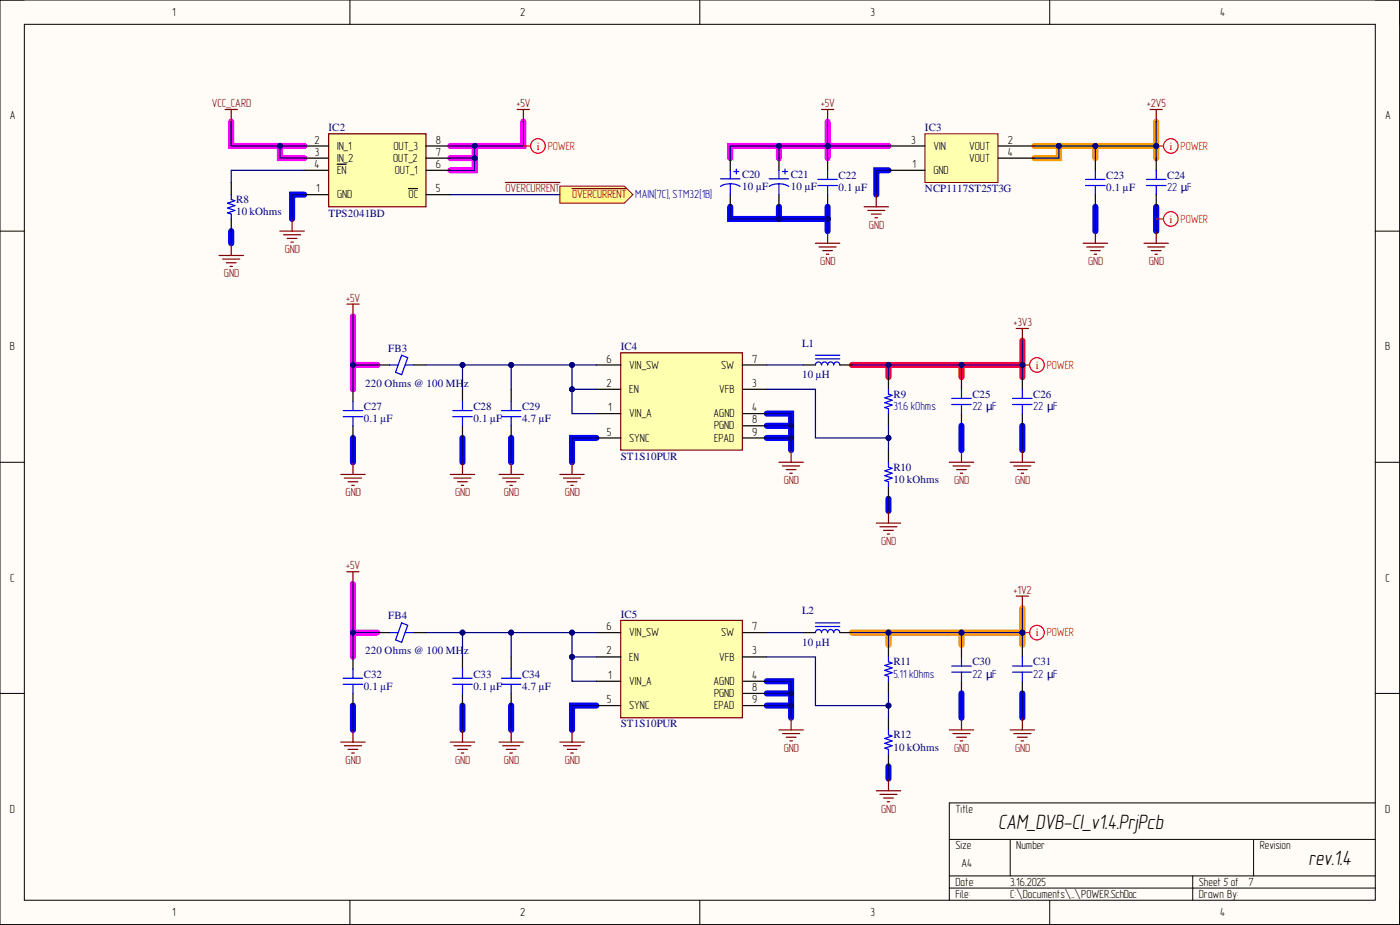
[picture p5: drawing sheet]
<svg xmlns="http://www.w3.org/2000/svg" width="292mm" height="193mm" viewBox="0 0 292 193" stroke-linecap="round" stroke-linejoin="round" font-family="sans-serif">
<path d="M0 0h292v192.9h-292z" fill-rule="evenodd" fill="#fffcf8"/>
<path d="M0 0h292v192.9h-292z" fill="none" stroke="#000" stroke-width=".21"/>
<path d="M5.1 5.1h281.8v182.7h-281.8z" fill-rule="evenodd" fill="#fffcf8"/>
<g fill="none" stroke="#000" stroke-width=".21">
<path d="M0 0h5.1M73 0v5.1M146 0v5.1M219 0v5.1M286.9 0h5.1v5.1M5.1 5.1h281.8v182.7h-281.8zM0 48.2h5.1M286.9 48.2h5.1M0 96.4h5.1M286.9 96.4h5.1M0 144.7h5.1M286.9 144.7h5.1"/>
<path d="M198.1 175.1h88.8M210.8 175.1v7.6M261.6 175.1v7.6M286.9 167.5h-88.8v20.3M73 187.8v5.1M146 187.8v5.1M198.1 182.7h88.8M198.1 185.3h88.8M219 187.8v5.1M248.9 182.7v5.1M292 187.8v5.1"/>
</g>
<g fill="none" stroke="#00f" stroke-width="1.3">
<path d="M185.4 35.5h-2.6v5.1M48.2 48.2v2.6M63.5 40.6h-2.6v5.1M152.4 43.1v2.6h10.1M162.5 43.1v2.6h10.2M172.7 43.1v5.1M228.5 43.1v5.1M241.2 43.1v5.1M73.6 91.4v5M96.5 91.4v5M106.7 91.4v5M124.4 91.4h-5.1v5"/>
<path d="M160 86.3h5.1v7.6M160 88.8h5.1M160 91.4h5.1M200.6 88.8v5.1M213.3 88.8v5.1M185.4 104.1v2.5M73.6 147.2v5.1M96.5 147.2v5.1M106.7 147.2v5.1M124.4 147.2h-5.1v5.1M160 142.1h5.1v7.6M160 144.7h5.1"/>
<path d="M160 147.2h5.1M185.4 159.9v2.5M200.6 144.7v5M213.3 144.7v5"/>
</g>
<path d="M48.2 25.4v5.1h15.3M58.4 30.5v2.5h5.1M94 30.5h5M99 33v2.5h-5M109.2 25.4v5.1h-10.2v2.5h-5M162.5 30.5v2.5M172.7 25.4v5.1h-20.3v2.5M185.4 30.5h-12.7v2.5M73.6 66v10.1h5.1M73.6 76.1v5.1M73.6 121.8v10.2h5.1M73.6 132v5" fill="none" stroke="#f0f" stroke-width="1.3"/>
<path d="M215.8 30.5h5.1v2.5h-5.1M228.5 30.5v2.5M241.2 25.4v5.1h-20.3M241.2 30.5v2.5M185.4 132v2.5M200.6 132v2.5M213.3 126.9v5.1h-35.5M213.3 132v2.5" fill="none" stroke="#f90" stroke-width="1.3"/>
<path d="M185.4 76.1v2.6M200.6 76.1v2.6M213.3 71.1v5h-35.5M213.3 76.1v2.6" fill="none" stroke="#f00" stroke-width="1.3"/>
<g fill="none" stroke="#800000" stroke-width=".25">
<path d="M171.4 22.8h2.5M172.7 22.8v2.6M240 22.8h2.5M241.2 22.8v2.6M180.3 43.1h5.1M181.1 43.9h3.5M181.8 44.7h2M182.6 45.4h.5M182.8 40.6v2.5M72.4 63.4h2.5M73.6 63.4v2.6M212 68.5h2.6"/>
<path d="M213.3 68.5v2.6M71.1 99h5.1M71.9 99.7h3.5M73.6 96.4v2.6M94 99h5M94.7 99.7h3.6M96.5 96.4v2.6M104.1 99h5.1M104.9 99.7h3.5M106.7 96.4v2.6M116.8 99h5.1M117.6 99.7h3.5"/>
<path d="M119.3 96.4v2.6M162.5 96.4h5.1M163.3 97.2h3.5M164 98h2.1M164.8 98.7h.5M165.1 93.9v2.5M198.1 96.4h5M198.8 97.2h3.6M199.6 98h2M200.4 98.7h.5M200.6 93.9v2.5M210.8 96.4h5"/>
<path d="M211.5 97.2h3.6M212.3 98h2M213.1 98.7h.5M213.3 93.9v2.5M72.4 119.3h2.5M72.6 100.5h2.1M73.4 101.3h.5M73.6 119.3v2.5M95.5 100.5h2M96.2 101.3h.5M105.6 100.5h2.1M106.4 101.3h.5"/>
<path d="M118.3 100.5h2.1M119.1 101.3h.5M182.8 109.1h5.1M183.6 109.9h3.5M184.4 110.7h2M185.1 111.4h.5M185.4 106.6v2.5M212 124.4h2.6M213.3 124.4v2.5M71.1 154.8h5.1M71.9 155.6h3.5M72.6 156.3h2.1"/>
<path d="M73.4 157.1h.5M73.6 152.3v2.5M94 154.8h5M94.7 155.6h3.6M95.5 156.3h2M96.2 157.1h.5M96.5 152.3v2.5M104.1 154.8h5.1M104.9 155.6h3.5M105.6 156.3h2.1M106.4 157.1h.5M106.7 152.3v2.5"/>
<path d="M116.8 154.8h5.1M117.6 155.6h3.5M118.3 156.3h2.1M119.1 157.1h.5M119.3 152.3v2.5M162.5 152.3h5.1M163.3 153h3.5M164 153.8h2.1M164.8 154.6h.5M165.1 149.7v2.6M198.1 152.3h5M198.8 153h3.6"/>
<path d="M199.6 153.8h2M200.4 154.6h.5M200.6 149.7v2.6M210.8 152.3h5M211.5 153h3.6M212.3 153.8h2M213.1 154.6h.5M213.3 149.7v2.6M182.8 165h5.1M183.6 165.7h3.5M184.4 166.5h2M185.1 167.2h.5"/>
<path d="M185.4 162.4v2.6"/>
</g>
<g fill="none" stroke="#00f" stroke-width=".25">
<path d="M81.3 76.1h1.7M83.8 74.1l1.3 .5-1.3 3.6-1.3-.5zM84.6 76.1h1.7M170.1 76.1a.63 .63 0 0 1 .7-.6 .63 .63 0 0 1 .6 .6 .63 .63 0 0 1 .6-.6 .63 .63 0 0 1 .7 .6 .63 .63 0 0 1 .6-.6 .63 .63 0 0 1 .6 .6 .63 .63 0 0 1 .7-.6 .63 .63 0 0 1 .6 .6M170.1 74.9h5.1M170.1 74.1h5.1M71.6 85.7h4.1M71.6 86.9h4.1M73.6 83.7v2M73.6 86.9v1.9M94.5 85.7h4M94.5 86.9h4"/>
<path d="M96.5 83.7v2M96.5 86.9v1.9M104.6 85.7h4.1M104.6 86.9h4.1M106.7 83.7v2M106.7 86.9v1.9M185.4 81.2v1l.7 .3-1.5 .5 1.5 .5-1.5 .5 1.5 .5-1.5 .5 .8 .3v1M185.4 96.4v1.1l.7 .2-1.5 .5 1.5 .5-1.5 .5 1.5 .5-1.5 .5 .8 .3v1M198.6 83.1h4M198.6 84.4h4M200.6 81.2v1.9M200.6 84.4v1.9"/>
<path d="M211.3 83.1h4M211.3 84.4h4M213.3 81.2v1.9M213.3 84.4v1.9M73.6 139.6v1.9M81.3 132h1.7M83.8 129.9l1.3 .5-1.3 3.6-1.3-.5zM84.6 132h1.7M96.5 139.6v1.9M106.7 139.6v1.9M170.1 132a.63 .63 0 0 1 .7-.7 .63 .63 0 0 1 .6 .7 .63 .63 0 0 1 .6-.7 .63 .63 0 0 1 .7 .7 .63 .63 0 0 1 .6-.7 .63 .63 0 0 1 .6 .7 .63 .63 0 0 1 .7-.7 .63 .63 0 0 1 .6 .7M170.1 130.7h5.1"/>
<path d="M170.1 129.9h5.1M185.4 137v1.1l.7 .2-1.5 .5 1.5 .5-1.5 .5 1.5 .5-1.5 .6 .8 .2v1M198.6 138.9h4M200.6 137v1.9M211.3 138.9h4M213.3 137v1.9M71.6 141.5h4.1M71.6 142.8h4.1M73.6 142.8v1.9M94.5 141.5h4M94.5 142.8h4M96.5 142.8v1.9"/>
<path d="M104.6 141.5h4.1M104.6 142.8h4.1M106.7 142.8v1.9M185.4 152.3v1l.7 .2-1.5 .5 1.5 .6-1.5 .5 1.5 .5-1.5 .5 .8 .2v1M198.6 140.2h4M200.6 140.2v1.9M211.3 140.2h4M213.3 140.2v1.9"/>
</g>
<g fill="none" stroke="#000" stroke-width=".25">
<path d="M78.7 76.1h2.6M86.3 76.1h2.6M167.6 76.1h2.5M175.2 76.1h2.6M185.4 78.7v2.5M200.6 78.7v2.5M213.3 78.7v2.5M73.6 81.2v2.5M73.6 88.8v2.6M96.5 81.2v2.5M96.5 88.8v2.6M106.7 81.2v2.5"/>
<path d="M106.7 88.8v2.6M185.4 86.3v2.5M185.4 93.9v2.5M200.6 86.3v2.5M213.3 86.3v2.5M185.4 101.5v2.6M73.6 137v2.6M78.7 132h2.6M86.3 132h2.6M96.5 137v2.6M106.7 137v2.6M167.6 132h2.5"/>
<path d="M175.2 132h2.6M185.4 134.5v2.5M200.6 134.5v2.5M213.3 134.5v2.5M73.6 144.7v2.5M96.5 144.7v2.5M106.7 144.7v2.5M185.4 142.1v2.6M185.4 149.7v2.6M185.4 157.3v2.6M200.6 142.1v2.6M213.3 142.1v2.6"/>
</g>
<path d="M193 27.9h15.2v10.2h-15.2z" fill-rule="evenodd" fill="#ffffb0"/>
<path d="M193 27.9h15.2v10.2h-15.2z" fill="none" stroke="#800000" stroke-width=".21"/>
<path d="M172.7 33v2.5M185.4 35.5h7.6M185.4 30.5h7.6M208.2 30.5h7.6M208.2 33h7.6M228.5 33v2.5M241.2 33v2.5M172.7 40.6v2.5M228.5 40.6v2.5M241.2 40.6v2.5" fill="none" stroke="#000" stroke-width=".25"/>
<path d="M170.6 37.4h4.1M170.6 38.7h4.1M172.7 35.5v1.9M172.7 38.7v1.9M226.5 37.4h4.1M226.5 38.7h4.1M228.5 35.5v1.9M228.5 38.7v1.9M239.2 37.4h4.1M239.2 38.7h4.1M241.2 35.5v1.9M241.2 38.7v1.9" fill="none" stroke="#00f" stroke-width=".25"/>
<g fill="none" stroke="#800000" stroke-width=".25">
<path d="M170.1 50.8h5.1M170.9 51.5h3.6M171.7 52.3h2M172.4 53h.5M172.7 48.2v2.6M226 50.8h5.1M226.8 51.5h3.5M227.5 52.3h2.1M228.3 53h.5M228.5 48.2v2.6M238.7 50.8h5.1M239.5 51.5h3.5"/>
<path d="M240.2 52.3h2.1M241 53h.5M241.2 48.2v2.6"/>
</g>
<path d="M68.6 27.9h20.3v15.2h-20.3z" fill-rule="evenodd" fill="#ffffb0"/>
<path d="M68.6 27.9h20.3v15.2h-20.3zM105.5 38.1h11.3M107.9 22.8h2.6M109.2 22.8v2.6M58.4 48.2h5.1M59.2 49h3.5M59.9 49.7h2.1M60.7 50.5h.5M60.9 45.7v2.5" fill="none" stroke="#800000" stroke-width=".25"/>
<path d="M48.2 38.1v2.5M63.5 30.5h5.1M63.5 33h5.1M63.5 35.5h5.1M70.3 34.3h1.9M85.2 39.3h1.9M88.9 30.5h5.1M88.9 33h5.1M88.9 35.5h5.1M48.2 45.7v2.5M63.5 40.6h5.1M88.9 40.6h5.1" fill="none" stroke="#000" stroke-width=".25"/>
<path d="M48.2 40.6v1l.8 .3-1.5 .5 1.5 .5-1.5 .5 1.5 .5-1.5 .5 .7 .3v1" fill="none" stroke="#00f" stroke-width=".25"/>
<path d="M116.8 38.8h13.5l1.7 1.8-1.7 1.8h-13.5z" fill-rule="evenodd" fill="#ffff80"/>
<path d="M116.8 38.8h13.5l1.7 1.8-1.7 1.8h-13.5z" fill="none" stroke="#800000" stroke-width=".21"/>
<path d="M119.3 39.3h11.4" fill="none" stroke="#800000" stroke-width=".25"/>
<path d="M129.5 73.6h25.4v20.3h-25.4z" fill-rule="evenodd" fill="#ffffb0"/>
<path d="M129.5 73.6h25.4v20.3h-25.4z" fill="none" stroke="#800000" stroke-width=".25"/>
<path d="M124.4 76.1h5.1M154.9 76.1h5.1M124.4 86.3h5.1M124.4 81.2h5.1M124.4 91.4h5.1M154.9 86.3h5.1M154.9 81.2h5.1M154.9 91.4h5.1M154.9 88.8h5.1" fill="none" stroke="#000" stroke-width=".25"/>
<path d="M129.5 129.4h25.4v20.3h-25.4z" fill-rule="evenodd" fill="#ffffb0"/>
<path d="M47 22.8h2.5M48.2 22.8v2.6M129.5 129.4h25.4v20.3h-25.4z" fill="none" stroke="#800000" stroke-width=".25"/>
<g fill="none" stroke="#000" stroke-width=".25">
<path d="M152.4 33v2.5M162.5 33v2.5M152.4 40.6v2.5M162.5 40.6v2.5M124.4 137h5.1M124.4 132h5.1M154.9 137h5.1M154.9 132h5.1M124.4 142.1h5.1M124.4 147.2h5.1M154.9 142.1h5.1M154.9 147.2h5.1"/>
<path d="M154.9 144.7h5.1"/>
</g>
<path d="M150.3 38.9a4 4 0 0 1 4.1 0M150.3 37.3h4.1M152.4 35.5v1.8M152.4 38.3v2.3M153.1 35.8h1M153.6 35.3v1M160.5 38.9a4 4 0 0 1 4.1 0M160.5 37.3h4M162.5 35.5v1.8M162.5 38.3v2.3M163.3 35.8h1M163.8 35.3v1" fill="none" stroke="#00f" stroke-width=".25"/>
<path d="M160 144.7h5.1" fill="none" stroke="#000080" stroke-width=".25"/>
<circle cx="165.1" cy="144.7" r=".51" fill="#000080"/>
<circle cx="165.1" cy="144.7" r=".51" fill="none" stroke="#000080" stroke-width=".21"/>
<path d="M160 147.2h5.1" fill="none" stroke="#000080" stroke-width=".25"/>
<circle cx="165.1" cy="147.2" r=".51" fill="#000080"/>
<circle cx="165.1" cy="147.2" r=".51" fill="none" stroke="#000080" stroke-width=".21"/>
<path d="M73.6 121.8v10.2h5.1M124.4 147.2h-5.1v5.1" fill="none" stroke="#000080" stroke-width=".25"/>
<circle cx="73.6" cy="132" r=".51" fill="#000080"/>
<circle cx="73.6" cy="132" r=".51" fill="none" stroke="#000080" stroke-width=".21"/>
<path d="M73.6 132v5" fill="none" stroke="#000080" stroke-width=".25"/>
<circle cx="73.6" cy="132" r=".51" fill="#000080"/>
<circle cx="73.6" cy="132" r=".51" fill="none" stroke="#000080" stroke-width=".21"/>
<path d="M106.7 132v5M73.6 147.2v5.1M96.5 147.2v5.1" fill="none" stroke="#000080" stroke-width=".25"/>
<circle cx="106.7" cy="132" r=".51" fill="#000080"/>
<circle cx="106.7" cy="132" r=".51" fill="none" stroke="#000080" stroke-width=".21"/>
<path d="M96.5 132v5" fill="none" stroke="#000080" stroke-width=".25"/>
<circle cx="96.5" cy="132" r=".51" fill="#000080"/>
<circle cx="96.5" cy="132" r=".51" fill="none" stroke="#000080" stroke-width=".21"/>
<path d="M119.3 137h5.1M106.7 147.2v5.1" fill="none" stroke="#000080" stroke-width=".25"/>
<circle cx="119.3" cy="137" r=".51" fill="#000080"/>
<circle cx="119.3" cy="137" r=".51" fill="none" stroke="#000080" stroke-width=".21"/>
<path d="M160 132h7.6M185.4 132v2.5M185.4 159.9v2.5M200.6 144.7v5M213.3 144.7v5" fill="none" stroke="#000080" stroke-width=".25"/>
<circle cx="185.4" cy="132" r=".51" fill="#000080"/>
<circle cx="185.4" cy="132" r=".51" fill="none" stroke="#000080" stroke-width=".21"/>
<path d="M160 137h10.1v10.2h15.3v-2.5" fill="none" stroke="#000080" stroke-width=".25"/>
<circle cx="185.4" cy="147.2" r=".51" fill="#000080"/>
<circle cx="185.4" cy="147.2" r=".51" fill="none" stroke="#000080" stroke-width=".21"/>
<path d="M185.4 147.2v2.5" fill="none" stroke="#000080" stroke-width=".25"/>
<circle cx="185.4" cy="147.2" r=".51" fill="#000080"/>
<circle cx="185.4" cy="147.2" r=".51" fill="none" stroke="#000080" stroke-width=".21"/>
<path d="M200.6 132v2.5" fill="none" stroke="#000080" stroke-width=".25"/>
<circle cx="200.6" cy="132" r=".51" fill="#000080"/>
<circle cx="200.6" cy="132" r=".51" fill="none" stroke="#000080" stroke-width=".21"/>
<path d="M213.3 132v2.5" fill="none" stroke="#000080" stroke-width=".25"/>
<circle cx="213.3" cy="132" r=".51" fill="#000080"/>
<circle cx="213.3" cy="132" r=".51" fill="none" stroke="#000080" stroke-width=".21"/>
<path d="M160 88.8h5.1" fill="none" stroke="#000080" stroke-width=".25"/>
<circle cx="165.1" cy="88.8" r=".51" fill="#000080"/>
<circle cx="165.1" cy="88.8" r=".51" fill="none" stroke="#000080" stroke-width=".21"/>
<path d="M160 91.4h5.1" fill="none" stroke="#000080" stroke-width=".25"/>
<circle cx="165.1" cy="91.4" r=".51" fill="#000080"/>
<circle cx="165.1" cy="91.4" r=".51" fill="none" stroke="#000080" stroke-width=".21"/>
<path d="M73.6 66v10.1h5.1M124.4 91.4h-5.1v5" fill="none" stroke="#000080" stroke-width=".25"/>
<circle cx="73.6" cy="76.1" r=".51" fill="#000080"/>
<circle cx="73.6" cy="76.1" r=".51" fill="none" stroke="#000080" stroke-width=".21"/>
<path d="M73.6 76.1v5.1" fill="none" stroke="#000080" stroke-width=".25"/>
<circle cx="73.6" cy="76.1" r=".51" fill="#000080"/>
<circle cx="73.6" cy="76.1" r=".51" fill="none" stroke="#000080" stroke-width=".21"/>
<path d="M106.7 76.1v5.1M73.6 91.4v5M96.5 91.4v5" fill="none" stroke="#000080" stroke-width=".25"/>
<circle cx="106.7" cy="76.1" r=".51" fill="#000080"/>
<circle cx="106.7" cy="76.1" r=".51" fill="none" stroke="#000080" stroke-width=".21"/>
<path d="M96.5 76.1v5.1" fill="none" stroke="#000080" stroke-width=".25"/>
<circle cx="96.5" cy="76.1" r=".51" fill="#000080"/>
<circle cx="96.5" cy="76.1" r=".51" fill="none" stroke="#000080" stroke-width=".21"/>
<path d="M106.7 91.4v5M119.3 81.2h5.1" fill="none" stroke="#000080" stroke-width=".25"/>
<circle cx="119.3" cy="81.2" r=".51" fill="#000080"/>
<circle cx="119.3" cy="81.2" r=".51" fill="none" stroke="#000080" stroke-width=".21"/>
<path d="M160 76.1h7.6M185.4 76.1v2.6M200.6 88.8v5.1M213.3 88.8v5.1M185.4 104.1v2.5" fill="none" stroke="#000080" stroke-width=".25"/>
<circle cx="185.4" cy="76.1" r=".51" fill="#000080"/>
<circle cx="185.4" cy="76.1" r=".51" fill="none" stroke="#000080" stroke-width=".21"/>
<path d="M160 81.2h10.1v10.2h15.3v-2.6" fill="none" stroke="#000080" stroke-width=".25"/>
<circle cx="185.4" cy="91.4" r=".51" fill="#000080"/>
<circle cx="185.4" cy="91.4" r=".51" fill="none" stroke="#000080" stroke-width=".21"/>
<path d="M185.4 91.4v2.5" fill="none" stroke="#000080" stroke-width=".25"/>
<circle cx="185.4" cy="91.4" r=".51" fill="#000080"/>
<circle cx="185.4" cy="91.4" r=".51" fill="none" stroke="#000080" stroke-width=".21"/>
<path d="M200.6 76.1v2.6" fill="none" stroke="#000080" stroke-width=".25"/>
<circle cx="200.6" cy="76.1" r=".51" fill="#000080"/>
<circle cx="200.6" cy="76.1" r=".51" fill="none" stroke="#000080" stroke-width=".21"/>
<path d="M213.3 76.1v2.6" fill="none" stroke="#000080" stroke-width=".25"/>
<circle cx="213.3" cy="76.1" r=".51" fill="#000080"/>
<circle cx="213.3" cy="76.1" r=".51" fill="none" stroke="#000080" stroke-width=".21"/>
<path d="M215.8 30.5h5.1v2.5h-5.1" fill="none" stroke="#000080" stroke-width=".25"/>
<circle cx="220.9" cy="30.5" r=".51" fill="#000080"/>
<circle cx="220.9" cy="30.5" r=".51" fill="none" stroke="#000080" stroke-width=".21"/>
<path d="M185.4 35.5h-2.6v5.1M172.7 43.1v5.1M241.2 43.1v5.1" fill="none" stroke="#000080" stroke-width=".25"/>
<circle cx="172.7" cy="45.7" r=".51" fill="#000080"/>
<circle cx="172.7" cy="45.7" r=".51" fill="none" stroke="#000080" stroke-width=".21"/>
<path d="M172.7 25.4v5.1" fill="none" stroke="#000080" stroke-width=".25"/>
<circle cx="172.7" cy="30.5" r=".51" fill="#000080"/>
<circle cx="172.7" cy="30.5" r=".51" fill="none" stroke="#000080" stroke-width=".21"/>
<path d="M241.2 30.5v2.5" fill="none" stroke="#000080" stroke-width=".25"/>
<circle cx="241.2" cy="30.5" r=".51" fill="#000080"/>
<circle cx="241.2" cy="30.5" r=".51" fill="none" stroke="#000080" stroke-width=".21"/>
<path d="M185.4 30.5h-12.7v2.5" fill="none" stroke="#000080" stroke-width=".25"/>
<circle cx="172.7" cy="30.5" r=".51" fill="#000080"/>
<circle cx="172.7" cy="30.5" r=".51" fill="none" stroke="#000080" stroke-width=".21"/>
<path d="M228.5 30.5v2.5M228.5 43.1v5.1" fill="none" stroke="#000080" stroke-width=".25"/>
<circle cx="228.5" cy="30.5" r=".51" fill="#000080"/>
<circle cx="228.5" cy="30.5" r=".51" fill="none" stroke="#000080" stroke-width=".21"/>
<path d="M58.4 30.5v2.5h5.1" fill="none" stroke="#000080" stroke-width=".25"/>
<circle cx="58.4" cy="30.5" r=".51" fill="#000080"/>
<circle cx="58.4" cy="30.5" r=".51" fill="none" stroke="#000080" stroke-width=".21"/>
<path d="M94 30.5h5M63.5 40.6h-2.6v5.1" fill="none" stroke="#000080" stroke-width=".25"/>
<circle cx="99" cy="30.5" r=".51" fill="#000080"/>
<circle cx="99" cy="30.5" r=".51" fill="none" stroke="#000080" stroke-width=".21"/>
<path d="M99 33v2.5h-5" fill="none" stroke="#000080" stroke-width=".25"/>
<circle cx="99" cy="33" r=".51" fill="#000080"/>
<circle cx="99" cy="33" r=".51" fill="none" stroke="#000080" stroke-width=".21"/>
<path d="M109.2 25.4v5.1h-10.2v2.5h-5M94 40.6h22.8" fill="none" stroke="#000080" stroke-width=".25"/>
<circle cx="99" cy="33" r=".51" fill="#000080"/>
<circle cx="99" cy="33" r=".51" fill="none" stroke="#000080" stroke-width=".21"/>
<circle cx="99" cy="30.5" r=".51" fill="#000080"/>
<circle cx="99" cy="30.5" r=".51" fill="none" stroke="#000080" stroke-width=".21"/>
<path d="M88.9 132h35.5" fill="none" stroke="#000080" stroke-width=".25"/>
<circle cx="96.5" cy="132" r=".51" fill="#000080"/>
<circle cx="96.5" cy="132" r=".51" fill="none" stroke="#000080" stroke-width=".21"/>
<circle cx="106.7" cy="132" r=".51" fill="#000080"/>
<circle cx="106.7" cy="132" r=".51" fill="none" stroke="#000080" stroke-width=".21"/>
<circle cx="119.3" cy="132" r=".51" fill="#000080"/>
<circle cx="119.3" cy="132" r=".51" fill="none" stroke="#000080" stroke-width=".21"/>
<path d="M119.3 132v10.1h5.1" fill="none" stroke="#000080" stroke-width=".25"/>
<circle cx="119.3" cy="137" r=".51" fill="#000080"/>
<circle cx="119.3" cy="137" r=".51" fill="none" stroke="#000080" stroke-width=".21"/>
<circle cx="119.3" cy="132" r=".51" fill="#000080"/>
<circle cx="119.3" cy="132" r=".51" fill="none" stroke="#000080" stroke-width=".21"/>
<path d="M160 142.1h5.1v7.6" fill="none" stroke="#000080" stroke-width=".25"/>
<circle cx="165.1" cy="144.7" r=".51" fill="#000080"/>
<circle cx="165.1" cy="144.7" r=".51" fill="none" stroke="#000080" stroke-width=".21"/>
<circle cx="165.1" cy="147.2" r=".51" fill="#000080"/>
<circle cx="165.1" cy="147.2" r=".51" fill="none" stroke="#000080" stroke-width=".21"/>
<path d="M88.9 76.1h35.5" fill="none" stroke="#000080" stroke-width=".25"/>
<circle cx="96.5" cy="76.1" r=".51" fill="#000080"/>
<circle cx="96.5" cy="76.1" r=".51" fill="none" stroke="#000080" stroke-width=".21"/>
<circle cx="106.7" cy="76.1" r=".51" fill="#000080"/>
<circle cx="106.7" cy="76.1" r=".51" fill="none" stroke="#000080" stroke-width=".21"/>
<circle cx="119.3" cy="76.1" r=".51" fill="#000080"/>
<circle cx="119.3" cy="76.1" r=".51" fill="none" stroke="#000080" stroke-width=".21"/>
<path d="M119.3 76.1v10.2h5.1" fill="none" stroke="#000080" stroke-width=".25"/>
<circle cx="119.3" cy="81.2" r=".51" fill="#000080"/>
<circle cx="119.3" cy="81.2" r=".51" fill="none" stroke="#000080" stroke-width=".21"/>
<circle cx="119.3" cy="76.1" r=".51" fill="#000080"/>
<circle cx="119.3" cy="76.1" r=".51" fill="none" stroke="#000080" stroke-width=".21"/>
<path d="M160 86.3h5.1v7.6" fill="none" stroke="#000080" stroke-width=".25"/>
<circle cx="165.1" cy="88.8" r=".51" fill="#000080"/>
<circle cx="165.1" cy="88.8" r=".51" fill="none" stroke="#000080" stroke-width=".21"/>
<circle cx="165.1" cy="91.4" r=".51" fill="#000080"/>
<circle cx="165.1" cy="91.4" r=".51" fill="none" stroke="#000080" stroke-width=".21"/>
<path d="M241.2 25.4v5.1h-20.3" fill="none" stroke="#000080" stroke-width=".25"/>
<circle cx="220.9" cy="30.5" r=".51" fill="#000080"/>
<circle cx="220.9" cy="30.5" r=".51" fill="none" stroke="#000080" stroke-width=".21"/>
<circle cx="228.5" cy="30.5" r=".51" fill="#000080"/>
<circle cx="228.5" cy="30.5" r=".51" fill="none" stroke="#000080" stroke-width=".21"/>
<circle cx="241.2" cy="30.5" r=".51" fill="#000080"/>
<circle cx="241.2" cy="30.5" r=".51" fill="none" stroke="#000080" stroke-width=".21"/>
<path d="M172.7 30.5h-20.3v2.5" fill="none" stroke="#000080" stroke-width=".25"/>
<circle cx="172.7" cy="30.5" r=".51" fill="#000080"/>
<circle cx="172.7" cy="30.5" r=".51" fill="none" stroke="#000080" stroke-width=".21"/>
<circle cx="162.5" cy="30.5" r=".51" fill="#000080"/>
<circle cx="162.5" cy="30.5" r=".51" fill="none" stroke="#000080" stroke-width=".21"/>
<path d="M162.5 30.5v2.5" fill="none" stroke="#000080" stroke-width=".25"/>
<circle cx="162.5" cy="30.5" r=".51" fill="#000080"/>
<circle cx="162.5" cy="30.5" r=".51" fill="none" stroke="#000080" stroke-width=".21"/>
<path d="M162.5 43.1v2.6h10.2" fill="none" stroke="#000080" stroke-width=".25"/>
<circle cx="172.7" cy="45.7" r=".51" fill="#000080"/>
<circle cx="172.7" cy="45.7" r=".51" fill="none" stroke="#000080" stroke-width=".21"/>
<circle cx="162.5" cy="45.7" r=".51" fill="#000080"/>
<circle cx="162.5" cy="45.7" r=".51" fill="none" stroke="#000080" stroke-width=".21"/>
<path d="M152.4 43.1v2.6h10.1" fill="none" stroke="#000080" stroke-width=".25"/>
<circle cx="162.5" cy="45.7" r=".51" fill="#000080"/>
<circle cx="162.5" cy="45.7" r=".51" fill="none" stroke="#000080" stroke-width=".21"/>
<path d="M48.2 25.4v5.1h15.3" fill="none" stroke="#000080" stroke-width=".25"/>
<circle cx="58.4" cy="30.5" r=".51" fill="#000080"/>
<circle cx="58.4" cy="30.5" r=".51" fill="none" stroke="#000080" stroke-width=".21"/>
<path d="M63.5 35.5h-15.3v2.6M48.2 48.2v2.6" fill="none" stroke="#000080" stroke-width=".25"/>
<path d="M45.7 53.3h5.1M46.5 54.1h3.5M47.2 54.8h2.1M48 55.6h.5M48.2 50.8v2.5" fill="none" stroke="#800000" stroke-width=".25"/>
<g fill="none" stroke="#f00" stroke-width=".25">
<path d="M241.2 30.5h1.6"/>
<circle cx="244.3" cy="30.5" r="1.52"/>
</g>
<circle cx="241.2" cy="30.5" r=".51" fill="#000080"/>
<circle cx="241.2" cy="30.5" r=".51" fill="none" stroke="#000080" stroke-width=".21"/>
<g fill="none" stroke="#f00" stroke-width=".25">
<path d="M213.3 76.1h1.5"/>
<circle cx="216.4" cy="76.1" r="1.52"/>
</g>
<circle cx="213.3" cy="76.1" r=".51" fill="#000080"/>
<circle cx="213.3" cy="76.1" r=".51" fill="none" stroke="#000080" stroke-width=".21"/>
<g fill="none" stroke="#f00" stroke-width=".25">
<path d="M213.3 132h1.5"/>
<circle cx="216.4" cy="132" r="1.52"/>
</g>
<circle cx="213.3" cy="132" r=".51" fill="#000080"/>
<circle cx="213.3" cy="132" r=".51" fill="none" stroke="#000080" stroke-width=".21"/>
<g fill="none" stroke="#f00" stroke-width=".25">
<path d="M109.2 30.5h1.5M241.2 45.7h1.6"/>
<circle cx="112.2" cy="30.5" r="1.52"/>
<circle cx="244.3" cy="45.7" r="1.52"/>
</g>
<path d="M213.3 126.9v5.1h-35.5" fill="none" stroke="#000080" stroke-width=".25"/>
<circle cx="185.4" cy="132" r=".51" fill="#000080"/>
<circle cx="185.4" cy="132" r=".51" fill="none" stroke="#000080" stroke-width=".21"/>
<circle cx="200.6" cy="132" r=".51" fill="#000080"/>
<circle cx="200.6" cy="132" r=".51" fill="none" stroke="#000080" stroke-width=".21"/>
<circle cx="213.3" cy="132" r=".51" fill="#000080"/>
<circle cx="213.3" cy="132" r=".51" fill="none" stroke="#000080" stroke-width=".21"/>
<path d="M213.3 71.1v5h-35.5" fill="none" stroke="#000080" stroke-width=".25"/>
<circle cx="185.4" cy="76.1" r=".51" fill="#000080"/>
<circle cx="185.4" cy="76.1" r=".51" fill="none" stroke="#000080" stroke-width=".21"/>
<circle cx="200.6" cy="76.1" r=".51" fill="#000080"/>
<circle cx="200.6" cy="76.1" r=".51" fill="none" stroke="#000080" stroke-width=".21"/>
<circle cx="213.3" cy="76.1" r=".51" fill="#000080"/>
<circle cx="213.3" cy="76.1" r=".51" fill="none" stroke="#000080" stroke-width=".21"/>
<g font-size="4.4">
<text x="208.2" y="172.9">CAM_DVB-CI_v1.4.PrjPcb</text>
<text x="273" y="180.5">rev.1.4</text>
</g>
<g font-size="2.5">
<text x="35.9" y="3.3">1</text>
<text x="108.5" y="3.3">2</text>
<text x="181.6" y="3.3">3</text>
<text x="254.6" y="3.3">4</text>
<text x="2" y="24.9">A</text>
<text x="65.6" y="29.9">2</text>
<text x="90.9" y="29.9">8</text>
<text x="190.1" y="29.9">3</text>
<text x="210.3" y="29.9">2</text>
<text x="289" y="24.9">A</text>
<text x="65.6" y="35">4</text>
<text x="65.7" y="32.5">3</text>
<text x="70.3" y="31.2">IN_1</text>
<text x="70.3" y="33.8">IN_2</text>
<text x="82" y="33.8">OUT_2</text>
<text x="82.1" y="31.2">OUT_3</text>
<text x="90.9" y="32.5">7</text>
<text x="90.9" y="35">6</text>
<text x="190.4" y="35">1</text>
<text x="194.8" y="31.2">VIN</text>
<text x="202.2" y="31.2">VOUT</text>
<text x="202.2" y="33.8">VOUT</text>
<text x="210.3" y="32.5">4</text>
<text x="65.9" y="40.1">1</text>
<text x="70.3" y="41.4">GND</text>
<text x="70.3" y="36.3">EN</text>
<text x="82.4" y="36.3">OUT_1</text>
<text x="85.2" y="41.4">OC</text>
<text x="90.9" y="40.1">5</text>
<text x="194.8" y="36.3">GND</text>
<text x="2" y="73.1">B</text>
<text x="126.5" y="75.6">6</text>
<text x="131.3" y="76.9">VIN_SW</text>
<text x="150.5" y="76.9">SW</text>
<text x="156.9" y="75.6">7</text>
<text x="289" y="73.1">B</text>
<text x="126.5" y="80.7">2</text>
<text x="131.3" y="82">EN</text>
<text x="150.1" y="82">VFB</text>
<text x="156.9" y="80.7">3</text>
<text x="126.9" y="85.8">1</text>
<text x="131.3" y="87">VIN_A</text>
<text x="148.9" y="87">AGND</text>
<text x="149" y="89.6">PGND</text>
<text x="156.9" y="85.8">4</text>
<text x="156.9" y="88.3">8</text>
<text x="126.6" y="90.9">5</text>
<text x="131.3" y="92.1">SYNC</text>
<text x="149" y="92.1">EPAD</text>
<text x="156.9" y="90.9">9</text>
<text x="2.1" y="121.3">C</text>
<text x="289.1" y="121.3">C</text>
<text x="126.5" y="131.5">6</text>
<text x="156.9" y="131.5">7</text>
<text x="126.5" y="136.5">2</text>
<text x="131.3" y="137.8">EN</text>
<text x="131.3" y="132.7">VIN_SW</text>
<text x="150.1" y="137.8">VFB</text>
<text x="150.5" y="132.7">SW</text>
<text x="156.9" y="136.5">3</text>
<text x="126.9" y="141.6">1</text>
<text x="131.3" y="142.9">VIN_A</text>
<text x="148.9" y="142.9">AGND</text>
<text x="156.9" y="141.6">4</text>
<text x="126.6" y="146.7">5</text>
<text x="131.3" y="148">SYNC</text>
<text x="149" y="145.4">PGND</text>
<text x="149" y="148">EPAD</text>
<text x="156.9" y="144.2">8</text>
<text x="156.9" y="146.7">9</text>
<text x="2" y="169.5">D</text>
<text x="199.3" y="169.5">Title</text>
<text x="289" y="169.5">D</text>
<text x="199.3" y="177.1">Size</text>
<text x="212" y="177.1">Number</text>
<text x="262.8" y="177.1">Revision</text>
<text x="199.3" y="184.8">Date:</text>
<text x="200.6" y="181">A4</text>
<text x="210.8" y="184.8">3.16.2025</text>
<text x="250.1" y="184.8">Sheet 5 of</text>
<text x="260.3" y="184.8">7</text>
<text x="35.9" y="191.1">1</text>
<text x="108.5" y="191.1">2</text>
<text x="181.6" y="191.1">3</text>
<text x="199.3" y="187.3">File:</text>
<text x="210.8" y="187.3">C:\Documents\..\POWER.SchDoc</text>
<text x="250.1" y="187.3">Drawn By:</text>
<text x="254.6" y="191.1">4</text>
</g>
<g font-size="2.5" fill="#800000">
<text x="44.2" y="22.3">VCC_CARD</text>
<text x="107.8" y="22.3">+5V</text>
<text x="171.2" y="22.3">+5V</text>
<text x="239.3" y="22.3">+2V5</text>
<text x="105.5" y="40.1">OVERCURRENT</text>
<text x="119.3" y="41.4">OVERCURRENT</text>
<text x="181.3" y="47.7">GND</text>
<text x="59.4" y="52.8">GND</text>
<text x="46.7" y="57.9">GND</text>
<text x="171.2" y="55.3">GND</text>
<text x="227" y="55.3">GND</text>
<text x="239.7" y="55.3">GND</text>
<text x="72.2" y="62.9">+5V</text>
<text x="211.4" y="68">+3V3</text>
<text x="163.5" y="101">GND</text>
<text x="199.1" y="101">GND</text>
<text x="211.8" y="101">GND</text>
<text x="72.1" y="103.5">GND</text>
<text x="95" y="103.5">GND</text>
<text x="105.1" y="103.5">GND</text>
<text x="117.8" y="103.5">GND</text>
<text x="183.8" y="113.7">GND</text>
<text x="72.2" y="118.8">+5V</text>
<text x="211.4" y="123.8">+1V2</text>
<text x="72.1" y="159.4">GND</text>
<text x="95" y="159.4">GND</text>
<text x="105.1" y="159.4">GND</text>
<text x="117.8" y="159.4">GND</text>
<text x="163.5" y="156.8">GND</text>
<text x="199.1" y="156.8">GND</text>
<text x="211.8" y="156.8">GND</text>
<text x="183.8" y="169.5">GND</text>
</g>
<g font-size="2.5" fill="#000080">
<text x="132.6" y="41.4">MAIN[7C],STM32[1B]</text>
<text x="243.5" y="39.8">22 µF</text>
<text x="186.4" y="85.5">31.6 kOhms</text>
<text x="202.9" y="85.5">22 µF</text>
<text x="215.6" y="85.5">22 µF</text>
<text x="186.4" y="141.4">5.11 kOhms</text>
<text x="202.9" y="141.4">22 µF</text>
<text x="215.6" y="141.4">22 µF</text>
</g>
<g font-size="2.3" fill="#000080">
<text x="68.6" y="27.4">IC2</text>
<text x="193" y="27.4">IC3</text>
<text x="154.8" y="37.1">C20</text>
<text x="154.8" y="39.6">10 µF</text>
<text x="165" y="37.1">C21</text>
<text x="165" y="39.6">10 µF</text>
<text x="175" y="39.8">0.1 µF</text>
<text x="175" y="37.3">C22</text>
<text x="193" y="40.1">NCP1117ST25T3G</text>
<text x="230.8" y="39.8">0.1 µF</text>
<text x="230.8" y="37.3">C23</text>
<text x="243.5" y="37.3">C24</text>
<text x="49.3" y="44.9">10 kOhms</text>
<text x="49.3" y="42.4">R8</text>
<text x="68.6" y="45.2">TPS2041BD</text>
<text x="81" y="73.3">FB3</text>
<text x="129.5" y="73.1">IC4</text>
<text x="167.3" y="72.3">L1</text>
<text x="76.2" y="80.7">220 Ohms @ 100 MH</text>
<text x="96.7" y="80.7">z</text>
<text x="167.3" y="78.9">10 µH</text>
<text x="186.4" y="83">R9</text>
<text x="202.9" y="83">C25</text>
<text x="215.6" y="83">C26</text>
<text x="75.9" y="88.1">0.1 µF</text>
<text x="75.9" y="85.5">C27</text>
<text x="98.8" y="88.1">0.1 µF</text>
<text x="98.8" y="85.5">C28</text>
<text x="108.9" y="88.1">4.7 µF</text>
<text x="108.9" y="85.5">C29</text>
<text x="129.5" y="95.9">ST1S10PUR</text>
<text x="186.4" y="100.8">10 kOhms</text>
<text x="186.4" y="98.2">R10</text>
<text x="81" y="129.2">FB4</text>
<text x="129.5" y="128.9">IC5</text>
<text x="167.3" y="128.2">L2</text>
<text x="76.2" y="136.5">220 Ohms @ 100 MH</text>
<text x="96.7" y="136.5">z</text>
<text x="167.3" y="134.8">10 µH</text>
<text x="75.9" y="143.9">0.1 µF</text>
<text x="75.9" y="141.4">C32</text>
<text x="98.8" y="143.9">0.1 µF</text>
<text x="98.8" y="141.4">C33</text>
<text x="108.9" y="143.9">4.7 µF</text>
<text x="108.9" y="141.4">C34</text>
<text x="186.4" y="138.8">R11</text>
<text x="202.9" y="138.8">C30</text>
<text x="215.6" y="138.8">C31</text>
<text x="129.5" y="151.8">ST1S10PUR</text>
<text x="186.4" y="154">R12</text>
<text x="186.4" y="156.6">10 kOhms</text>
</g>
<g font-size="2.3" fill="#f00">
<text x="112" y="31.2">i POWER</text>
<text x="244" y="31.2">i POWER</text>
<text x="244" y="46.4">i POWER</text>
<text x="216.1" y="76.9">i POWER</text>
<text x="216.1" y="132.7">i POWER</text>
</g>
</svg>
